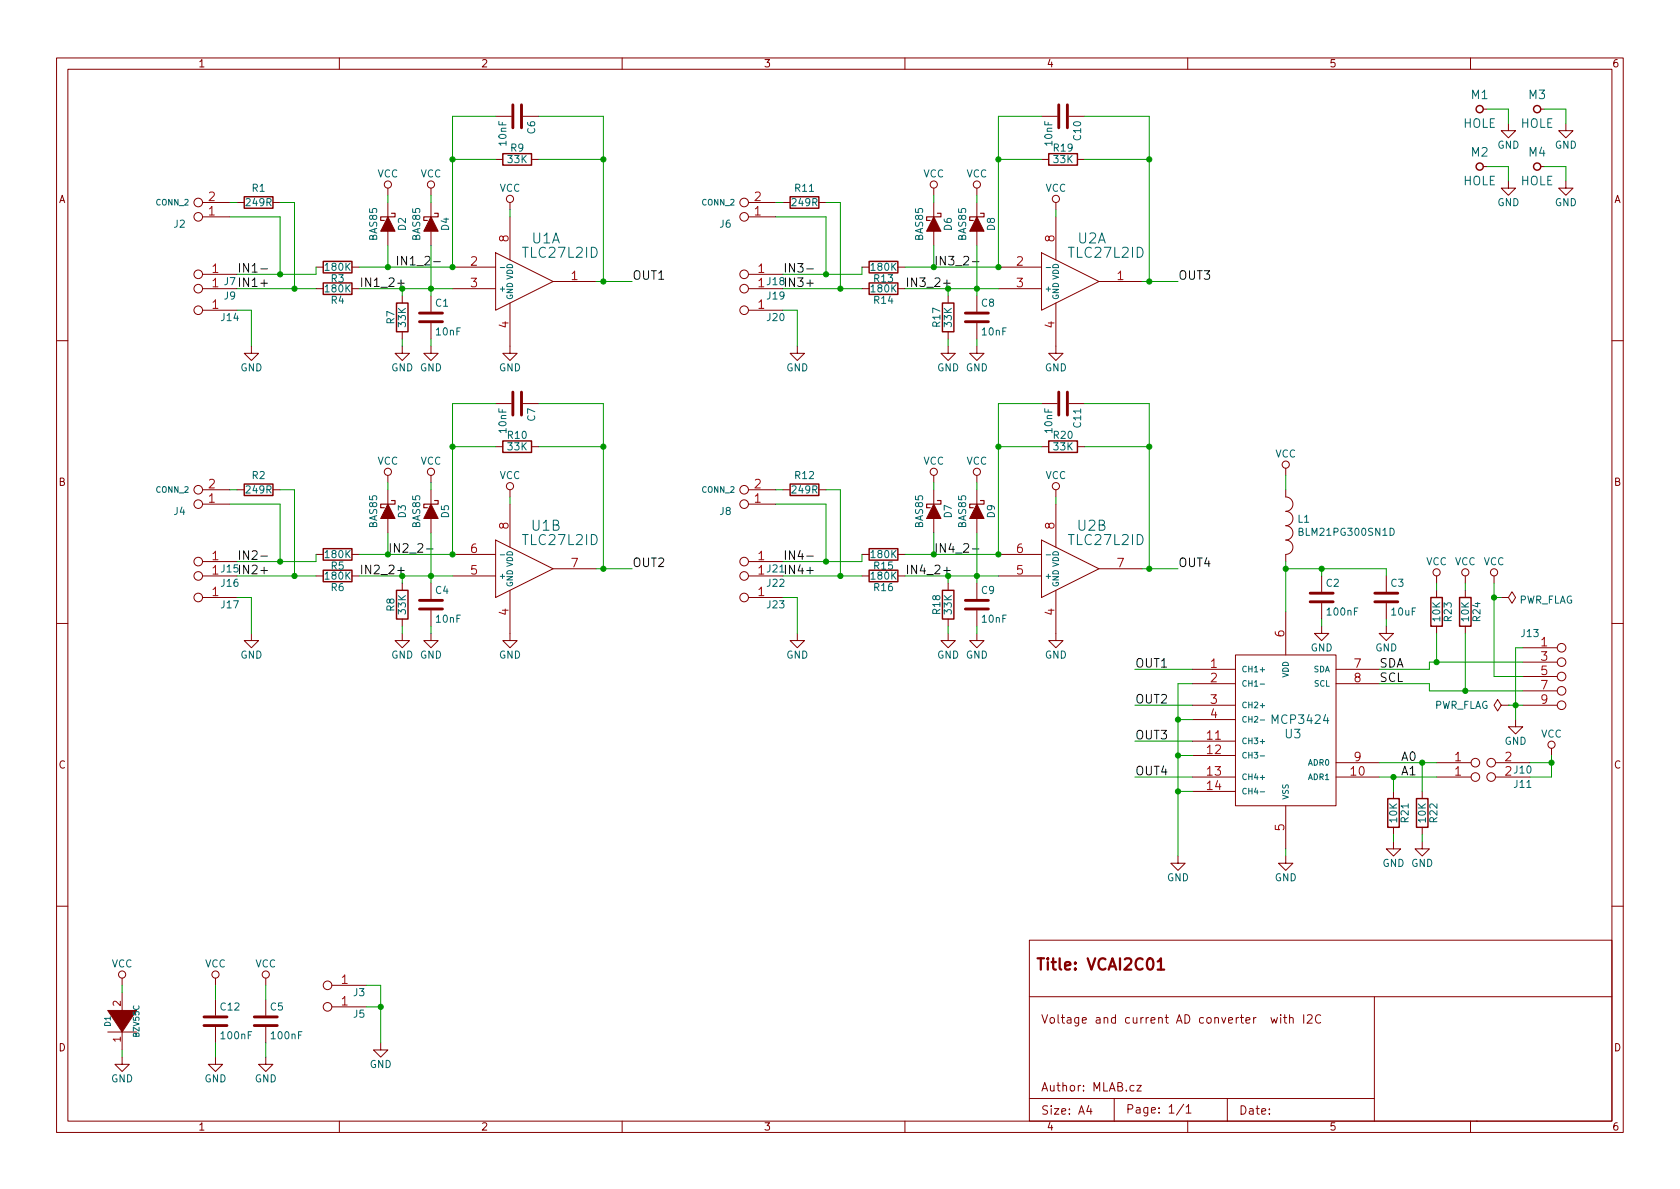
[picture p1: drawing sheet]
<svg xmlns="http://www.w3.org/2000/svg" width="297mm" height="210mm" viewBox="0 0 297 210" stroke-linecap="round" stroke-linejoin="round" font-family="sans-serif">
<g fill="none" stroke="#840000" stroke-width=".18">
<path d="M10 10.2h277v190.1h-277zM12 12.2h273v186.1h-273zM60 10.2v2M110 10.2v2M160 10.2v2M210 10.2v2M260 10.2v2M262.3 19.3h.6M272.4 19.3h.6M35.8 35.8h4.8M35.8 38.3h4.8M41.9 35.8h1.3"/>
<path d="M48.3 35.8h1.2M68.6 33.3v1.2M68.6 35.8v2.5M76.2 33.3v1.2M76.2 35.8v2.5M87.6 28.2h1.3M87.6 20.6h2.8M90.2 35.8v1.3M90.2 38.3v7.7M92.5 20.6h2.7M94 28.2h1.2M132.3 35.8h4.9"/>
<path d="M132.3 38.3h4.9M138.4 35.8h1.3M144.8 35.8h1.2M165.1 33.3v1.2M165.1 35.8v2.5M172.7 33.3v1.2M172.7 35.8v2.5M184.1 28.2h1.3M184.1 20.6h2.8M186.7 35.8v1.3M186.7 38.3v7.7M189 20.6h2.8"/>
<path d="M190.5 28.2h1.3M262.3 29.5h.6M266.7 32v1.3h1.3l-1.3 1.2-1.3-1.2h1.3M266.7 21.8v1.3h1.3l-1.3 1.3-1.3-1.3h1.3M272.4 29.5h.6M276.9 21.8v1.3h1.2l-1.2 1.3-1.3-1.3h1.3M276.9 32v1.3h1.2l-1.2 1.2-1.3-1.2h1.3M35.8 51h6.1M35.8 54.9h6.1M35.8 48.5h6.1M55.9 47.2h1.2M55.9 51h1.2"/>
<path d="M62.2 47.2h1.3M62.2 51h1.3M68.6 40.9v2.5M71.1 52.3v1.3M71.1 58.7v1.2M76.2 40.9v2.5M76.2 52.3v2.8M76.2 57.1v2.8M80 47.2h7.6M80 51h7.6M87.6 44.7l10.2 5.1-10.2 5.1zM90.2 53.6v8.9h1.2l-1.2 1.2-1.3-1.2h1.3"/>
<path d="M97.8 49.8h7.6M132.3 51h6.1M132.3 54.9h6.1M132.3 48.5h6.1M152.4 47.2h1.3M152.4 51h1.3M158.7 47.2h1.3M158.7 51h1.3M165.1 40.9v2.5M167.6 52.3v1.3M167.6 58.7v1.2M172.7 40.9v2.5"/>
<path d="M172.7 52.3v2.8M172.7 57.1v2.8M176.5 47.2h7.6M176.5 51h7.6M184.1 44.7l10.2 5.1-10.2 5.1zM186.7 53.6v8.9h1.3l-1.3 1.2-1.3-1.2h1.3M194.3 49.8h7.6M10 60.2h2M44.4 61.2v1.3h1.3l-1.3 1.2-1.2-1.2h1.2M71.1 61.2v1.3h1.3l-1.3 1.2-1.3-1.2h1.3M76.2 61.2v1.3h1.3l-1.3 1.2-1.3-1.2h1.3M87.6 71.4h2.8"/>
<path d="M87.6 79h1.3M92.5 71.4h2.7M94 79h1.2M141 61.2v1.3h1.2l-1.2 1.2-1.3-1.2h1.3M167.6 61.2v1.3h1.3l-1.3 1.2-1.2-1.2h1.2M172.7 61.2v1.3h1.3l-1.3 1.2-1.3-1.2h1.3M184.1 71.4h2.8M184.1 79h1.3M189 71.4h2.8M190.5 79h1.3M285 60.2h2M35.8 89.1h4.8"/>
<path d="M35.8 86.6h4.8M35.8 99.3h6.1M41.9 86.6h1.3M48.3 86.6h1.2M55.9 98h1.2M62.2 98h1.3M68.6 84.1v1.2M68.6 86.6v2.5M68.6 91.7v2.5M76.2 84.1v1.2M76.2 86.6v2.5M76.2 91.7v2.5"/>
<path d="M80 98h7.6M87.6 95.5l10.2 5.1-10.2 5.1zM90.2 86.6v1.3M90.2 89.1v7.7M132.3 89.1h4.9M132.3 86.6h4.9M132.3 99.3h6.1M138.4 86.6h1.3M144.8 86.6h1.2M152.4 98h1.3M158.7 98h1.3M165.1 84.1v1.2"/>
<path d="M165.1 86.6v2.5M165.1 91.7v2.5M172.7 84.1v1.2M172.7 86.6v2.5M172.7 91.7v2.5M176.5 98h7.6M184.1 95.5l10.2 5.1-10.2 5.1zM186.7 86.6v1.3M186.7 89.1v7.7M227.3 86.6v1.3a1.27 1.27 0 0 1 1.3 1.2 1.27 1.27 0 0 1-1.3 1.3 1.27 1.27 0 0 1 1.3 1.3 1.27 1.27 0 0 1-1.3 1.3 1.27 1.27 0 0 1 1.3 1.2 1.27 1.27 0 0 1-1.3 1.3 1.27 1.27 0 0 1 1.3 1.3 1.27 1.27 0 0 1-1.3 1.2v1.3M227.3 82.8v1.3M10 110.2h2"/>
<path d="M35.8 105.7h6.1M35.8 101.8h6.1M44.4 112v1.3h1.3l-1.3 1.2-1.2-1.2h1.2M55.9 101.8h1.2M62.2 101.8h1.3M71.1 112v1.3h1.3l-1.3 1.2-1.3-1.2h1.3M71.1 103.1v1.3M71.1 109.5v1.2M76.2 112v1.3h1.3l-1.3 1.2-1.3-1.2h1.3M76.2 103.1v2.8M76.2 107.9v2.8M80 101.8h7.6"/>
<path d="M90.2 104.4v8.9h1.2l-1.2 1.2-1.3-1.2h1.3M97.8 100.6h7.6M132.3 105.7h6.1M132.3 101.8h6.1M141 112v1.3h1.2l-1.2 1.2-1.3-1.2h1.3M152.4 101.8h1.3M158.7 101.8h1.3M167.6 112v1.3h1.3l-1.3 1.2-1.2-1.2h1.2M167.6 103.1v1.3M167.6 109.5v1.2M172.7 112v1.3h1.3l-1.3 1.2-1.3-1.2h1.3M172.7 103.1v2.8"/>
<path d="M172.7 107.9v2.8M176.5 101.8h7.6M186.7 104.4v8.9h1.3l-1.3 1.2-1.3-1.2h1.3M194.3 100.6h7.6M210.8 118.4h7.6M218.4 115.8h17.8v26.7h-17.8zM227.3 108.2v7.6M233.7 110.7v1.3h1.2l-1.2 1.3-1.3-1.3h1.3M233.7 101.8v2.8M233.7 106.7v2.8M236.2 118.4h7.6M245.1 110.7v1.3h1.3l-1.3 1.3-1.3-1.3h1.3"/>
<path d="M245.1 101.8v2.8M245.1 106.7v2.8M254 101.8v1.3M254 104.4v1.3M254 110.7v1.3M259.1 101.8v1.3M259.1 104.4v1.3M259.1 110.7v1.3M264.2 101.8v1.3M265.4 105.7h1.3l.6-1.1 .7 1.1-.7 1-.6-1M265.4 105.7h.1M269.2 114.5h6.1"/>
<path d="M269.2 117.1h6.1M269.2 119.6h6.1M285 110.2h2M210.8 137.4h7.6M210.8 131.1h7.6M210.8 133.6h7.6M210.8 139.9h7.6M210.8 120.9h7.6M210.8 124.7h7.6M210.8 127.2h7.6M236.2 137.4h7.6M236.2 120.9h7.6"/>
<path d="M236.2 134.9h7.6M246.4 139.9v1.3M251.5 139.9v1.3M254 137.4h6.1M254 134.9h6.1M264.4 137.4h6.1M264.4 134.9h6.1M265.4 124.7l-.6-1-.6 1 .6 1 .6-1h1.3M266.7 124.7h.1M268 127.2v1.3h1.2l-1.2 1.3-1.3-1.3h1.3M269.2 124.7h6.1M269.2 122.2h6.1"/>
<path d="M274.3 132.3v1.3M208.3 151.4v1.2h1.2l-1.2 1.3-1.3-1.3h1.3M227.3 151.4v1.2h1.3l-1.3 1.3-1.2-1.3h1.2M227.3 142.5v7.6M246.4 148.8v1.3h1.2l-1.2 1.3-1.3-1.3h1.3M246.4 146.3v1.3M251.5 148.8v1.3h1.2l-1.2 1.3-1.3-1.3h1.3M251.5 146.3v1.3M10 160.2h2M21.6 173v1.2M21.6 175.5v3.8M38.1 173v1.2"/>
<path d="M38.1 176.8v2.8M47 173v1.2M47 176.8v2.8M58.7 178h6.1M58.7 174.2h6.1M182 166.3h103v32h-103zM182 176.3h103M224.7 179.9l.3 1 .3-.7 .3 .7 .3-1M226.4 179.4v.2M226.4 179.9v1M226.9 179.9h.6M227.1 179.4v1.3l.4 .2"/>
<path d="M228 179.4v1.5M230.5 179.4v1.5M231.1 179.6l.6-.2 .2 .2 .1 .3-.9 1h.9M233.5 179.6a.6 .6 0 0 0-.7 0 .6 .6 0 0 0-.2 .7 .56 .56 0 0 0 .3 .6 .56 .56 0 0 0 .6-.1M243 176.3v22M285 160.2h2M19 182.5h5.1M21.6 186.9v1.3h1.3l-1.3 1.3-1.3-1.3h1.3M21.6 181.9v3.8M38.1 186.9v1.3h1.3l-1.3 1.3-1.3-1.3h1.3M38.1 181.6v2.8M47 186.9v1.3h1.3l-1.3 1.3-1.3-1.3h1.3"/>
<path d="M47 181.6v2.8M60 198.3v2M67.3 184.4v1.3h1.3l-1.3 1.2-1.3-1.2h1.3M110 198.3v2M160 198.3v2M182 194.3h61M192.5 195.5l-.4 1h1M192.9 196v1M197 194.3v4M200.5 192l-.4-.1-.3 .3v.4l.1 .3h.6M201 191.9h.8l-.8 1h.8M209.3 195.3l-1.3 1.9"/>
<path d="M209.7 195.8l.4-.5v1.5M209.7 196.8h.9M210 198.3v2M217 194.3v4M228 180.1l.2-.2 .4 .1v.9M260 198.3v2M261 198.3h.1"/>
<circle cx="35.1" cy="38.3" r=".76"/>
<circle cx="35.1" cy="35.8" r=".76"/>
<circle cx="68.6" cy="32.6" r=".63"/>
<circle cx="76.2" cy="32.6" r=".63"/>
<circle cx="90.2" cy="35.2" r=".63"/>
<circle cx="131.6" cy="38.3" r=".76"/>
<circle cx="131.6" cy="35.8" r=".76"/>
<circle cx="165.1" cy="32.6" r=".63"/>
<circle cx="172.7" cy="32.6" r=".63"/>
<circle cx="186.7" cy="35.2" r=".63"/>
<circle cx="35.1" cy="54.9" r=".76"/>
<circle cx="35.1" cy="48.5" r=".76"/>
<circle cx="35.1" cy="51" r=".76"/>
<circle cx="131.6" cy="48.5" r=".76"/>
<circle cx="131.6" cy="51" r=".76"/>
<circle cx="131.6" cy="54.9" r=".76"/>
<circle cx="35.1" cy="86.6" r=".76"/>
<circle cx="35.1" cy="89.1" r=".76"/>
<circle cx="35.1" cy="99.3" r=".76"/>
<circle cx="68.6" cy="83.4" r=".63"/>
<circle cx="76.2" cy="83.4" r=".63"/>
<circle cx="90.2" cy="86" r=".63"/>
<circle cx="131.6" cy="89.1" r=".76"/>
<circle cx="131.6" cy="86.6" r=".76"/>
<circle cx="131.6" cy="99.3" r=".76"/>
<circle cx="165.1" cy="83.4" r=".63"/>
<circle cx="172.7" cy="83.4" r=".63"/>
<circle cx="186.7" cy="86" r=".63"/>
<circle cx="227.3" cy="82.2" r=".63"/>
<circle cx="35.1" cy="101.8" r=".76"/>
<circle cx="35.1" cy="105.7" r=".76"/>
<circle cx="131.6" cy="105.7" r=".76"/>
<circle cx="131.6" cy="101.8" r=".76"/>
<circle cx="254" cy="101.2" r=".63"/>
<circle cx="259.1" cy="101.2" r=".63"/>
<circle cx="264.2" cy="101.2" r=".63"/>
<circle cx="276.1" cy="119.6" r=".76"/>
<circle cx="276.1" cy="114.5" r=".76"/>
<circle cx="276.1" cy="117.1" r=".76"/>
<circle cx="260.9" cy="134.9" r=".76"/>
<circle cx="260.9" cy="137.4" r=".76"/>
<circle cx="263.7" cy="137.4" r=".76"/>
<circle cx="263.7" cy="134.9" r=".76"/>
<circle cx="274.3" cy="131.7" r=".63"/>
<circle cx="276.1" cy="122.2" r=".76"/>
<circle cx="276.1" cy="124.7" r=".76"/>
<circle cx="21.6" cy="172.3" r=".63"/>
<circle cx="38.1" cy="172.3" r=".63"/>
<circle cx="47" cy="172.3" r=".63"/>
<circle cx="57.9" cy="178" r=".76"/>
<circle cx="57.9" cy="174.2" r=".76"/>
</g>
<path d="M204.7 170l.6-.5v2M204.7 171.5h1.1" fill="none" stroke="#840000" stroke-width=".4"/>
<g fill="none" stroke="#840000" stroke-width=".25">
<path d="M43.2 34.8h5.1v2h-5.1zM88.9 27.2h5.1v2h-5.1zM139.7 34.8h5.1v2h-5.1zM185.4 27.2h5.1v2h-5.1zM57.1 50h5.1v2.1h-5.1zM57.1 46.2h5.1v2.1h-5.1zM70.1 53.6h2v5.1h-2zM153.7 50h5v2.1h-5zM153.7 46.2h5v2.1h-5zM166.6 53.6h2.1v5.1h-2.1zM88.9 78h5.1v2h-5.1zM185.4 78h5.1v2h-5.1z"/>
<path d="M43.2 85.6h5.1v2h-5.1zM57.1 97h5.1v2.1h-5.1zM139.7 85.6h5.1v2h-5.1zM153.7 97h5v2.1h-5zM57.1 100.8h5.1v2.1h-5.1zM70.1 104.4h2v5.1h-2zM153.7 100.8h5v2.1h-5zM166.6 104.4h2.1v5.1h-2.1zM253 105.7h2v5h-2zM258.1 105.7h2v5h-2zM245.4 141.2h2v5.1h-2zM250.4 141.2h2.1v5.1h-2.1z"/>
<circle cx="261.6" cy="19.3" r=".63"/>
<circle cx="271.8" cy="19.3" r=".63"/>
<circle cx="261.6" cy="29.5" r=".63"/>
<circle cx="271.8" cy="29.5" r=".63"/>
</g>
<g fill="none" stroke="#006464" stroke-width=".18">
<path d="M88.5 47.3h.7M185 47.3h.8M88.5 98.1h.7M185 98.1h.8M245.8 93.4a.64 .64 0 0 1 .7 .6 .64 .64 0 0 1-.7 .7zM222.8 118.4h.8M222.8 131.1h.8M222.8 133.7h.8M222.8 137.5h.8M222.8 121h.8M222.8 124.8h.8M222.8 127.3h.8"/>
<path d="M222.8 140h.8"/>
</g>
<g fill="none" stroke="#840000" stroke-width=".51">
<path d="M90.7 18.5v4.1M92.2 18.5v4.1M187.2 18.5v4.1M188.7 18.5v4.1M74.2 56.9h4M74.2 55.4h4M170.7 56.9h4.1M170.7 55.4h4.1M90.7 69.3v4.1M92.2 69.3v4.1M187.2 69.3v4.1M188.7 69.3v4.1"/>
<path d="M74.2 107.7h4M74.2 106.2h4M170.7 107.7h4.1M170.7 106.2h4.1M231.6 106.4h4.1M231.6 104.9h4.1M243.1 106.4h4M243.1 104.9h4M36.1 179.8h4M45 179.8h4M36.1 181.4h4M45 181.4h4"/>
</g>
<g fill="#840000" stroke="#840000" stroke-width=".18">
<path d="M165.1 38.3l1.3 2.6h-2.6z"/>
<path d="M68.6 38.3l1.2 2.6h-2.5z"/>
<path d="M165.1 89.1l1.3 2.6h-2.6z"/>
<path d="M76.2 38.3l1.3 2.6h-2.6z"/>
<path d="M68.6 89.1l1.2 2.6h-2.5z"/>
<path d="M76.2 89.1l1.3 2.6h-2.6z"/>
<path d="M172.7 38.3l1.3 2.6h-2.6z"/>
<path d="M172.7 89.1l1.3 2.6h-2.6z"/>
<path d="M19 178.7h5.1l-2.5 3.8z"/>
</g>
<path d="M69.2 37.7h.6v.6h-2.5v.7h.6M76.8 37.7h.7v.6h-2.6v.7h.7M165.7 37.7h.7v.6h-2.6v.7h.7M173.4 37.7h.6v.6h-2.6v.7h.7M69.2 88.5h.6v.6h-2.5v.7h.6M76.8 88.5h.7v.6h-2.6v.7h.7M165.7 88.5h.7v.6h-2.6v.7h.7M173.4 88.5h.6v.6h-2.6v.7h.7" fill="none" stroke="#840000" stroke-width=".2"/>
<g fill="none" stroke="#0f0f0f" stroke-width=".18">
<path d="M46.1 47.5h1.2M46.1 50.1h1.2M70.3 50.1h1.2M76.7 46.3h1.1M142.6 47.5h1.2M142.6 50.1h1.2M166.8 50.1h1.2M171.9 46.3h1.2M46.1 98.3h1.2M75.4 97.1h1.2M142.6 98.3h1.2M171.9 97.1h1.2"/>
<path d="M46.1 100.9h1.2M70.3 100.9h1.2M142.6 100.9h1.2M166.8 100.9h1.2"/>
</g>
<g fill="none" stroke="#009600" stroke-width=".18">
<path d="M262.9 19.3h3.8v2.5M273 19.3h3.9v2.5M40.6 35.8h1.3M40.6 38.3h8.9v10.2M49.5 35.8h2.6v15.2M68.6 34.5v1.3M76.2 34.5v1.3M80 28.2h7.6M87.6 20.6h-7.6v26.6h-16.5M90.2 37.1v1.2M95.2 20.6h11.5v29.2M95.2 28.2h11.5"/>
<path d="M137.2 35.8h1.2M137.2 38.3h8.8v10.2M146 35.8h2.6v15.2M165.1 34.5v1.3M172.7 34.5v1.3M176.5 28.2h7.6M184.1 20.6h-7.6v26.6h-16.5M186.7 37.1v1.2M191.8 20.6h11.4v29.2M191.8 28.2h11.4M262.9 29.5h3.8v2.5M273 29.5h3.9v2.5"/>
<path d="M41.9 51h14M41.9 54.9h2.5v6.3M55.9 47.2v1.3h-14M63.5 51h16.5M68.6 43.4v3.8M71.1 51v1.3M71.1 59.9v1.3M76.2 43.4v8.9M76.2 59.9v1.3M105.4 49.8h6.4M138.4 51h14M138.4 54.9h2.6v6.3"/>
<path d="M152.4 47.2v1.3h-14M160 51h16.5M165.1 43.4v3.8M167.6 51v1.3M167.6 59.9v1.3M172.7 43.4v8.9M172.7 59.9v1.3M201.9 49.8h6.4M80 79h7.6M87.6 71.4h-7.6v26.6h-16.5M95.2 79h11.5M95.2 71.4h11.5v29.2"/>
<path d="M176.5 79h7.6M184.1 71.4h-7.6v26.6h-16.5M191.8 79h11.4M191.8 71.4h11.4v29.2M40.6 86.6h1.3M40.6 89.1h8.9v10.2M49.5 86.6h2.6v15.2M55.9 98v1.3h-14M68.6 85.3v1.3M68.6 94.2v3.8M76.2 85.3v1.3M76.2 94.2v8.9"/>
<path d="M90.2 87.9v1.2M137.2 86.6h1.2M137.2 89.1h8.8v10.2M146 86.6h2.6v15.2M152.4 98v1.3h-14M165.1 85.3v1.3M165.1 94.2v3.8M172.7 85.3v1.3M172.7 94.2v8.9M186.7 87.9v1.2M227.3 84.1v2.5M227.3 99.3v8.9"/>
<path d="M41.9 101.8h14M41.9 105.7h2.5v6.3M63.5 101.8h16.5M71.1 101.8v1.3M71.1 110.7v1.3M76.2 110.7v1.3M105.4 100.6h6.4M138.4 101.8h14M138.4 105.7h2.6v6.3M160 101.8h16.5M167.6 101.8v1.3M167.6 110.7v1.3"/>
<path d="M172.7 110.7v1.3M200.7 118.4h10.1M201.9 100.6h6.4M227.3 100.6h17.8v1.2M233.7 100.6v1.2M233.7 109.5v1.2M245.1 109.5v1.2M254 103.1v1.3M254 112v5.1M259.1 103.1v1.3M259.1 112v10.2M264.2 105.7h1.2"/>
<path d="M264.2 103.1v16.5h5M269.2 114.5h-1.2v12.7M269.2 117.1h-16.5v1.3h-8.9M200.7 124.7h10.1M200.7 137.4h10.1M200.7 131.1h10.1M208.3 127.2h2.5M208.3 133.6h2.5M208.3 139.9h2.5M210.8 120.9h-2.5v30.5M243.8 120.9h8.9v1.3h16.5M243.8 134.9h10.2"/>
<path d="M243.8 137.4h10.2M246.4 137.4v2.5M251.5 134.9v5M266.7 124.7h2.5M270.5 134.9h3.8M274.3 133.6v3.8h-3.8M227.3 150.1v1.3M246.4 147.6v1.2M251.5 147.6v1.2M21.6 174.2v1.3M38.1 174.2v2.6M47 174.2v2.6"/>
<path d="M64.8 174.2h2.5v10.2M64.8 178h2.5M21.6 185.7v1.2M38.1 184.4v2.5M47 184.4v2.5"/>
</g>
<g fill="#009600" stroke="#009600" stroke-width=".18">
<circle cx="203.2" cy="79" r=".46"/>
<circle cx="176.5" cy="98" r=".46"/>
<circle cx="172.7" cy="101.8" r=".46"/>
<circle cx="176.5" cy="79" r=".46"/>
<circle cx="259.1" cy="122.2" r=".46"/>
<circle cx="274.3" cy="134.9" r=".46"/>
<circle cx="251.5" cy="134.9" r=".46"/>
<circle cx="246.4" cy="137.4" r=".46"/>
<circle cx="254" cy="117.1" r=".46"/>
<circle cx="268" cy="124.7" r=".46"/>
<circle cx="146" cy="48.5" r=".46"/>
<circle cx="167.6" cy="51" r=".46"/>
<circle cx="148.6" cy="51" r=".46"/>
<circle cx="233.7" cy="100.6" r=".46"/>
<circle cx="264.2" cy="105.7" r=".46"/>
<circle cx="227.3" cy="100.6" r=".46"/>
<circle cx="208.3" cy="139.9" r=".46"/>
<circle cx="208.3" cy="133.6" r=".46"/>
<circle cx="203.2" cy="100.6" r=".46"/>
<circle cx="208.3" cy="127.2" r=".46"/>
<circle cx="203.2" cy="49.8" r=".46"/>
<circle cx="176.5" cy="28.2" r=".46"/>
<circle cx="172.7" cy="51" r=".46"/>
<circle cx="203.2" cy="28.2" r=".46"/>
<circle cx="176.5" cy="47.2" r=".46"/>
<circle cx="167.6" cy="101.8" r=".46"/>
<circle cx="148.6" cy="101.8" r=".46"/>
<circle cx="106.7" cy="28.2" r=".46"/>
<circle cx="106.7" cy="49.8" r=".46"/>
<circle cx="80" cy="28.2" r=".46"/>
<circle cx="71.1" cy="51" r=".46"/>
<circle cx="68.6" cy="47.2" r=".46"/>
<circle cx="76.2" cy="51" r=".46"/>
<circle cx="80" cy="47.2" r=".46"/>
<circle cx="80" cy="79" r=".46"/>
<circle cx="71.1" cy="101.8" r=".46"/>
<circle cx="80" cy="98" r=".46"/>
<circle cx="52.1" cy="101.8" r=".46"/>
<circle cx="106.7" cy="100.6" r=".46"/>
<circle cx="76.2" cy="101.8" r=".46"/>
<circle cx="146" cy="99.3" r=".46"/>
<circle cx="106.7" cy="79" r=".46"/>
<circle cx="67.3" cy="178" r=".46"/>
<circle cx="49.5" cy="99.3" r=".46"/>
<circle cx="52.1" cy="51" r=".46"/>
<circle cx="49.5" cy="48.5" r=".46"/>
</g>
<text font-size="2.8" fill="#840000" x="183" y="171.6">Title: VCAI2C01</text>
<g font-size="2.5" fill="#006464">
<text x="92.6" y="45.6">TLC27L2ID</text>
<text x="94" y="43">U1A</text>
<text x="189.1" y="45.6">TLC27L2ID</text>
<text x="190.6" y="43">U2A</text>
<text x="94" y="93.8">U1B</text>
<text x="190.6" y="93.8">U2B</text>
<text x="92.6" y="96.4">TLC27L2ID</text>
<text x="189.1" y="96.4">TLC27L2ID</text>
</g>
<g font-size="2.1" fill="#006464">
<text x="260.1" y="17.5">M1</text>
<text x="270.3" y="17.5">M3</text>
<text x="258.7" y="22.6">HOLE</text>
<text x="268.8" y="22.6">HOLE</text>
<text x="260.1" y="27.7">M2</text>
<text x="270.3" y="27.7">M4</text>
<text x="258.7" y="32.8">HOLE</text>
<text x="268.8" y="32.8">HOLE</text>
<text x="225.2" y="128">MCP3424</text>
<text x="227.2" y="130.6">U3</text>
</g>
<g font-size="2.1" fill="#a90000">
<text x="36.9" y="35.6">2</text>
<text x="133.4" y="35.6">2</text>
<text x="36.9" y="38.1">1</text>
<text x="133.4" y="38.1">1</text>
<text x="83.2" y="47">2</text>
<text x="89.9" y="42.7" transform="rotate(-90 89.9 42.7)">8</text>
<text x="179.7" y="47">2</text>
<text x="186.4" y="42.7" transform="rotate(-90 186.4 42.7)">8</text>
<text x="37.5" y="48.3">1</text>
<text x="37.5" y="50.8">1</text>
<text x="83.2" y="50.8">3</text>
<text x="101" y="49.5">1</text>
<text x="134" y="50.8">1</text>
<text x="134" y="48.3">1</text>
<text x="179.7" y="50.8">3</text>
<text x="197.5" y="49.5">1</text>
<text x="37.5" y="54.6">1</text>
<text x="89.9" y="58" transform="rotate(-90 89.9 58)">4</text>
<text x="134" y="54.6">1</text>
<text x="186.4" y="58" transform="rotate(-90 186.4 58)">4</text>
<text x="36.9" y="88.9">1</text>
<text x="36.9" y="86.4">2</text>
<text x="133.4" y="88.9">1</text>
<text x="133.4" y="86.4">2</text>
<text x="89.9" y="93.5" transform="rotate(-90 89.9 93.5)">8</text>
<text x="186.4" y="93.5" transform="rotate(-90 186.4 93.5)">8</text>
<text x="37.5" y="101.6">1</text>
<text x="37.5" y="99.1">1</text>
<text x="83.2" y="101.6">5</text>
<text x="83.2" y="97.8">6</text>
<text x="101" y="100.3">7</text>
<text x="134" y="101.6">1</text>
<text x="134" y="99.1">1</text>
<text x="179.7" y="101.6">5</text>
<text x="179.7" y="97.8">6</text>
<text x="197.5" y="100.3">7</text>
<text x="37.5" y="105.4">1</text>
<text x="134" y="105.4">1</text>
<text x="89.9" y="108.8" transform="rotate(-90 89.9 108.8)">4</text>
<text x="186.4" y="108.8" transform="rotate(-90 186.4 108.8)">4</text>
<text x="227.1" y="112.6" transform="rotate(-90 227.1 112.6)">6</text>
<text x="214" y="118.1">1</text>
<text x="239.4" y="118.1">7</text>
<text x="272.5" y="114.3">1</text>
<text x="272.5" y="116.8">3</text>
<text x="272.5" y="119.4">5</text>
<text x="214" y="120.6">2</text>
<text x="214" y="124.5">3</text>
<text x="239.4" y="120.6">8</text>
<text x="272.5" y="121.9">7</text>
<text x="272.5" y="124.5">9</text>
<text x="213.4" y="130.8">11</text>
<text x="214" y="127">4</text>
<text x="213.4" y="133.3">12</text>
<text x="213.4" y="137.2">13</text>
<text x="238.8" y="137.2">10</text>
<text x="239.4" y="134.6">9</text>
<text x="257.2" y="134.6">1</text>
<text x="257.2" y="137.2">1</text>
<text x="266.1" y="134.6">2</text>
<text x="266.1" y="137.2">2</text>
<text x="213.4" y="139.7">14</text>
<text x="227.1" y="146.9" transform="rotate(-90 227.1 146.9)">5</text>
<text x="60.4" y="174">1</text>
<text x="60.4" y="177.8">1</text>
</g>
<g font-size="2.1" fill="#0f0f0f">
<text x="69.8" y="46.9">IN1_2-</text>
<text x="41.9" y="48.2">IN1-</text>
<text x="41.9" y="50.7">IN1+</text>
<text x="63.5" y="50.7">IN1_2+</text>
<text x="111.8" y="49.5">OUT1</text>
<text x="138.4" y="50.7">IN3+</text>
<text x="138.4" y="48.2">IN3-</text>
<text x="160" y="50.7">IN3_2+</text>
<text x="208.3" y="49.5">OUT3</text>
<text x="41.9" y="101.5">IN2+</text>
<text x="41.9" y="99">IN2-</text>
<text x="63.5" y="101.5">IN2_2+</text>
<text x="111.8" y="100.3">OUT2</text>
<text x="138.4" y="101.5">IN4+</text>
<text x="138.4" y="99">IN4-</text>
<text x="160" y="101.5">IN4_2+</text>
<text x="208.3" y="100.3">OUT4</text>
<text x="200.7" y="118">OUT1</text>
<text x="243.8" y="118">SDA</text>
<text x="200.7" y="124.4">OUT2</text>
<text x="243.8" y="120.6">SCL</text>
<text x="200.7" y="130.7">OUT3</text>
<text x="200.7" y="137.1">OUT4</text>
<text x="247.6" y="134.6">A0</text>
<text x="247.6" y="137.1">A1</text>
</g>
<g font-size="2.1" fill="#009600">
<text x="165.1" y="46.9">IN3_2-</text>
<text x="68.6" y="97.7">IN2_2-</text>
<text x="165.1" y="97.7">IN4_2-</text>
</g>
<g font-size="2.1" fill="#840000">
<text x="184" y="181">Voltage and current AD converter with I2C</text>
<text x="184" y="193">Author: MLAB.cz</text>
<text x="184" y="197.1">Size: A4</text>
<text x="199" y="196.9">Page: 1/1</text>
<text x="219" y="197.1">Date:</text>
</g>
<g font-size="1.8" fill="#840000">
<text x="35" y="11.9">1</text>
<text x="85" y="11.9">2</text>
<text x="135" y="11.9">3</text>
<text x="185" y="11.9">4</text>
<text x="235" y="11.9">5</text>
<text x="285" y="11.9">6</text>
<text x="10.3" y="35.9">A</text>
<text x="285.3" y="35.9">A</text>
<text x="10.3" y="85.9">B</text>
<text x="285.3" y="85.9">B</text>
<text x="10.3" y="135.9">C</text>
<text x="285.3" y="135.9">C</text>
<text x="10.3" y="185.9">D</text>
<text x="285.3" y="185.9">D</text>
<text x="35" y="199.9">1</text>
<text x="85" y="199.9">2</text>
<text x="135" y="199.9">3</text>
<text x="185" y="199.9">4</text>
<text x="235" y="199.9">5</text>
<text x="285" y="199.9">6</text>
</g>
<g font-size="1.8" fill="#006464">
<text x="94.6" y="23.7" transform="rotate(-90 94.6 23.7)">C6</text>
<text x="89.5" y="25.7" transform="rotate(-90 89.5 25.7)">10nF</text>
<text x="89.8" y="28.8">33K</text>
<text x="90.3" y="26.8">R9</text>
<text x="186.1" y="25.7" transform="rotate(-90 186.1 25.7)">10nF</text>
<text x="186.3" y="26.8">R19</text>
<text x="186.3" y="28.8">33K</text>
<text x="191.1" y="24.7" transform="rotate(-90 191.1 24.7)">C10</text>
<text x="264.7" y="26.3">GND</text>
<text x="274.9" y="26.3">GND</text>
<text x="44.6" y="33.9">R1</text>
<text x="66.7" y="31.4">VCC</text>
<text x="74.3" y="31.4">VCC</text>
<text x="88.3" y="33.9">VCC</text>
<text x="140.6" y="33.9">R11</text>
<text x="163.2" y="31.4">VCC</text>
<text x="170.9" y="31.4">VCC</text>
<text x="184.8" y="33.9">VCC</text>
<text x="30.8" y="40.3">J2</text>
<text x="43.6" y="36.4">249R</text>
<text x="71.8" y="40.7" transform="rotate(-90 71.8 40.7)">D2</text>
<text x="79.4" y="40.7" transform="rotate(-90 79.4 40.7)">D4</text>
<text x="127.3" y="40.3">J6</text>
<text x="140.1" y="36.4">249R</text>
<text x="168.3" y="40.7" transform="rotate(-90 168.3 40.7)">D6</text>
<text x="175.9" y="40.7" transform="rotate(-90 175.9 40.7)">D8</text>
<text x="264.7" y="36.4">GND</text>
<text x="274.9" y="36.4">GND</text>
<text x="57.6" y="47.9">180K</text>
<text x="66.7" y="42.5" transform="rotate(-90 66.7 42.5)">BAS85</text>
<text x="74.3" y="42.5" transform="rotate(-90 74.3 42.5)">BAS85</text>
<text x="154.1" y="47.9">180K</text>
<text x="163.2" y="42.5" transform="rotate(-90 163.2 42.5)">BAS85</text>
<text x="170.8" y="42.5" transform="rotate(-90 170.8 42.5)">BAS85</text>
<text x="39.7" y="50.4">J7</text>
<text x="39.7" y="53">J9</text>
<text x="57.6" y="51.7">180K</text>
<text x="58.6" y="53.7">R4</text>
<text x="58.6" y="49.9">R3</text>
<text x="135.7" y="53">J19</text>
<text x="154.1" y="51.7">180K</text>
<text x="154.6" y="53.7">R14</text>
<text x="154.6" y="49.9">R13</text>
<text x="39.2" y="56.8">J14</text>
<text x="69.7" y="57.3" transform="rotate(-90 69.7 57.3)">R7</text>
<text x="71.8" y="57.8" transform="rotate(-90 71.8 57.8)">33K</text>
<text x="77" y="54.2">C1</text>
<text x="77.2" y="59.3">10nF</text>
<text x="135.7" y="56.8">J20</text>
<text x="166.2" y="57.8" transform="rotate(-90 166.2 57.8)">R17</text>
<text x="168.3" y="57.8" transform="rotate(-90 168.3 57.8)">33K</text>
<text x="173.5" y="54.2">C8</text>
<text x="173.7" y="59.3">10nF</text>
<text x="42.5" y="65.7">GND</text>
<text x="69.2" y="65.7">GND GND</text>
<text x="88.2" y="65.7">GND</text>
<text x="139" y="65.7">GND</text>
<text x="165.7" y="65.7">GND GND</text>
<text x="184.7" y="65.7">GND</text>
<text x="89.5" y="76.5" transform="rotate(-90 89.5 76.5)">10nF</text>
<text x="89.8" y="77.6">R10</text>
<text x="94.6" y="74.5" transform="rotate(-90 94.6 74.5)">C7</text>
<text x="186.1" y="76.5" transform="rotate(-90 186.1 76.5)">10nF</text>
<text x="186.3" y="77.6">R20</text>
<text x="191.1" y="75.5" transform="rotate(-90 191.1 75.5)">C11</text>
<text x="66.7" y="82.2">VCC</text>
<text x="74.3" y="82.2">VCC</text>
<text x="89.8" y="79.6">33K</text>
<text x="163.2" y="82.2">VCC</text>
<text x="170.9" y="82.2">VCC</text>
<text x="186.3" y="79.6">33K</text>
<text x="225.5" y="80.9">VCC</text>
<text x="43.6" y="87.2">249R</text>
<text x="44.6" y="84.7">R2</text>
<text x="88.3" y="84.7">VCC</text>
<text x="140.1" y="87.2">249R</text>
<text x="140.6" y="84.7">R12</text>
<text x="184.8" y="84.7">VCC</text>
<text x="30.8" y="91.1">J4</text>
<text x="66.7" y="93.3" transform="rotate(-90 66.7 93.3)">BAS85</text>
<text x="71.8" y="91.5" transform="rotate(-90 71.8 91.5)">D3</text>
<text x="74.3" y="93.3" transform="rotate(-90 74.3 93.3)">BAS85</text>
<text x="79.4" y="91.5" transform="rotate(-90 79.4 91.5)">D5</text>
<text x="127.3" y="91.1">J8</text>
<text x="163.2" y="93.3" transform="rotate(-90 163.2 93.3)">BAS85</text>
<text x="168.3" y="91.5" transform="rotate(-90 168.3 91.5)">D7</text>
<text x="170.8" y="93.3" transform="rotate(-90 170.8 93.3)">BAS85</text>
<text x="175.9" y="91.5" transform="rotate(-90 175.9 91.5)">D9</text>
<text x="229.5" y="92.4">L1</text>
<text x="230.1" y="94.7">BLM21PG300SN1D</text>
<text x="57.6" y="98.7">180K</text>
<text x="58.6" y="100.7">R5</text>
<text x="135.7" y="101.2">J21</text>
<text x="154.1" y="98.7">180K</text>
<text x="154.6" y="100.7">R15</text>
<text x="252.1" y="99.9">VCC</text>
<text x="257.2" y="99.9">VCC</text>
<text x="262.3" y="99.9">VCC</text>
<text x="39.2" y="103.8">J16</text>
<text x="39.2" y="107.6">J17</text>
<text x="57.6" y="102.5">180K</text>
<text x="58.6" y="104.5">R6</text>
<text x="77" y="105">C4</text>
<text x="135.7" y="107.6">J23</text>
<text x="135.7" y="103.8">J22</text>
<text x="154.1" y="102.5">180K</text>
<text x="154.6" y="104.5">R16</text>
<text x="173.5" y="105">C9</text>
<text x="234.5" y="103.8">C2</text>
<text x="245.9" y="103.8">C3</text>
<text x="268.4" y="106.7">PWR_FLAG</text>
<text x="69.7" y="108.1" transform="rotate(-90 69.7 108.1)">R8</text>
<text x="71.8" y="108.6" transform="rotate(-90 71.8 108.6)">33K</text>
<text x="77.2" y="110.1">10nF</text>
<text x="166.2" y="108.6" transform="rotate(-90 166.2 108.6)">R18</text>
<text x="168.3" y="108.6" transform="rotate(-90 168.3 108.6)">33K</text>
<text x="173.7" y="110.1">10nF</text>
<text x="234.8" y="108.8">100nF</text>
<text x="246.1" y="108.8">10uF</text>
<text x="254.6" y="109.8" transform="rotate(-90 254.6 109.8)">10K</text>
<text x="256.7" y="109.8" transform="rotate(-90 256.7 109.8)">R23</text>
<text x="259.7" y="109.8" transform="rotate(-90 259.7 109.8)">10K</text>
<text x="261.7" y="109.8" transform="rotate(-90 261.7 109.8)">R24</text>
<text x="269" y="112.6">J13</text>
<text x="42.5" y="116.5">GND</text>
<text x="69.2" y="116.5">GND GND</text>
<text x="88.2" y="116.5">GND</text>
<text x="139" y="116.5">GND</text>
<text x="165.7" y="116.5">GND GND</text>
<text x="184.7" y="116.5">GND</text>
<text x="231.7" y="115.2">GND</text>
<text x="243.1" y="115.2">GND</text>
<text x="253.5" y="125.3">PWR_FLAG</text>
<text x="266" y="131.7">GND</text>
<text x="272.5" y="130.4">VCC</text>
<text x="267.8" y="136.8">J10</text>
<text x="267.8" y="139.3">J11</text>
<text x="247" y="145.4" transform="rotate(-90 247 145.4)">10K</text>
<text x="249" y="145.4" transform="rotate(-90 249 145.4)">R21</text>
<text x="252.1" y="145.4" transform="rotate(-90 252.1 145.4)">10K</text>
<text x="254.1" y="145.4" transform="rotate(-90 254.1 145.4)">R22</text>
<text x="206.3" y="155.8">GND</text>
<text x="225.4" y="155.8">GND</text>
<text x="244.4" y="153.3">GND GND</text>
<text x="19.7" y="171.1">VCC</text>
<text x="36.2" y="171.1">VCC</text>
<text x="45.1" y="171.1">VCC</text>
<text x="39" y="178.7">C12</text>
<text x="47.8" y="178.7">C5</text>
<text x="62.5" y="180">J5</text>
<text x="62.5" y="176.1">J3</text>
<text x="39.2" y="183.8">100nF</text>
<text x="48.1" y="183.8">100nF</text>
<text x="19.6" y="191.4">GND</text>
<text x="36.1" y="191.4">GND</text>
<text x="45" y="191.4">GND</text>
<text x="65.3" y="188.8">GND</text>
</g>
<g font-size="1.8" fill="#0f0f0f">
<text x="135.7" y="50.4">J18</text>
<text x="39.2" y="101.2">J15</text>
</g>
<g font-size="1.8" fill="#a90000">
<text x="21.3" y="177.9" transform="rotate(-90 21.3 177.9)">2</text>
<text x="21.3" y="184.3" transform="rotate(-90 21.3 184.3)">1</text>
</g>
<g font-size="1.4" fill="#006464">
<text x="27.6" y="36.3">CONN_2</text>
<text x="124.1" y="36.3">CONN_2</text>
<text x="88.1" y="51.6">+</text>
<text x="90.7" y="53.1" transform="rotate(-90 90.7 53.1)">GND VDD</text>
<text x="184.7" y="51.6">+</text>
<text x="187.2" y="53.1" transform="rotate(-90 187.2 53.1)">GND VDD</text>
<text x="27.6" y="87.1">CONN_2</text>
<text x="124.1" y="87.1">CONN_2</text>
<text x="88.1" y="102.4">+</text>
<text x="90.7" y="103.9" transform="rotate(-90 90.7 103.9)">GND VDD</text>
<text x="184.7" y="102.4">+</text>
<text x="187.2" y="103.9" transform="rotate(-90 187.2 103.9)">GND VDD</text>
<text x="219.5" y="118.9">CH1+</text>
<text x="227.8" y="119.8" transform="rotate(-90 227.8 119.8)">VDD</text>
<text x="232.2" y="118.9">SDA</text>
<text x="219.5" y="121.4">CH1-</text>
<text x="219.5" y="125.2">CH2+</text>
<text x="232.4" y="121.4">SCL</text>
<text x="219.5" y="131.6">CH3+</text>
<text x="219.5" y="127.8">CH2-</text>
<text x="219.5" y="134.1">CH3-</text>
<text x="219.5" y="137.9">CH4+</text>
<text x="231.4" y="137.9">ADR1</text>
<text x="231.4" y="135.4">ADR0</text>
<text x="219.5" y="140.5">CH4-</text>
<text x="227.8" y="141.5" transform="rotate(-90 227.8 141.5)">VSS</text>
<text x="19.6" y="181.5" transform="rotate(-90 19.6 181.5)">D1</text>
<text x="24.6" y="183.3" transform="rotate(-90 24.6 183.3)">BZV55C</text>
</g>
</svg>
